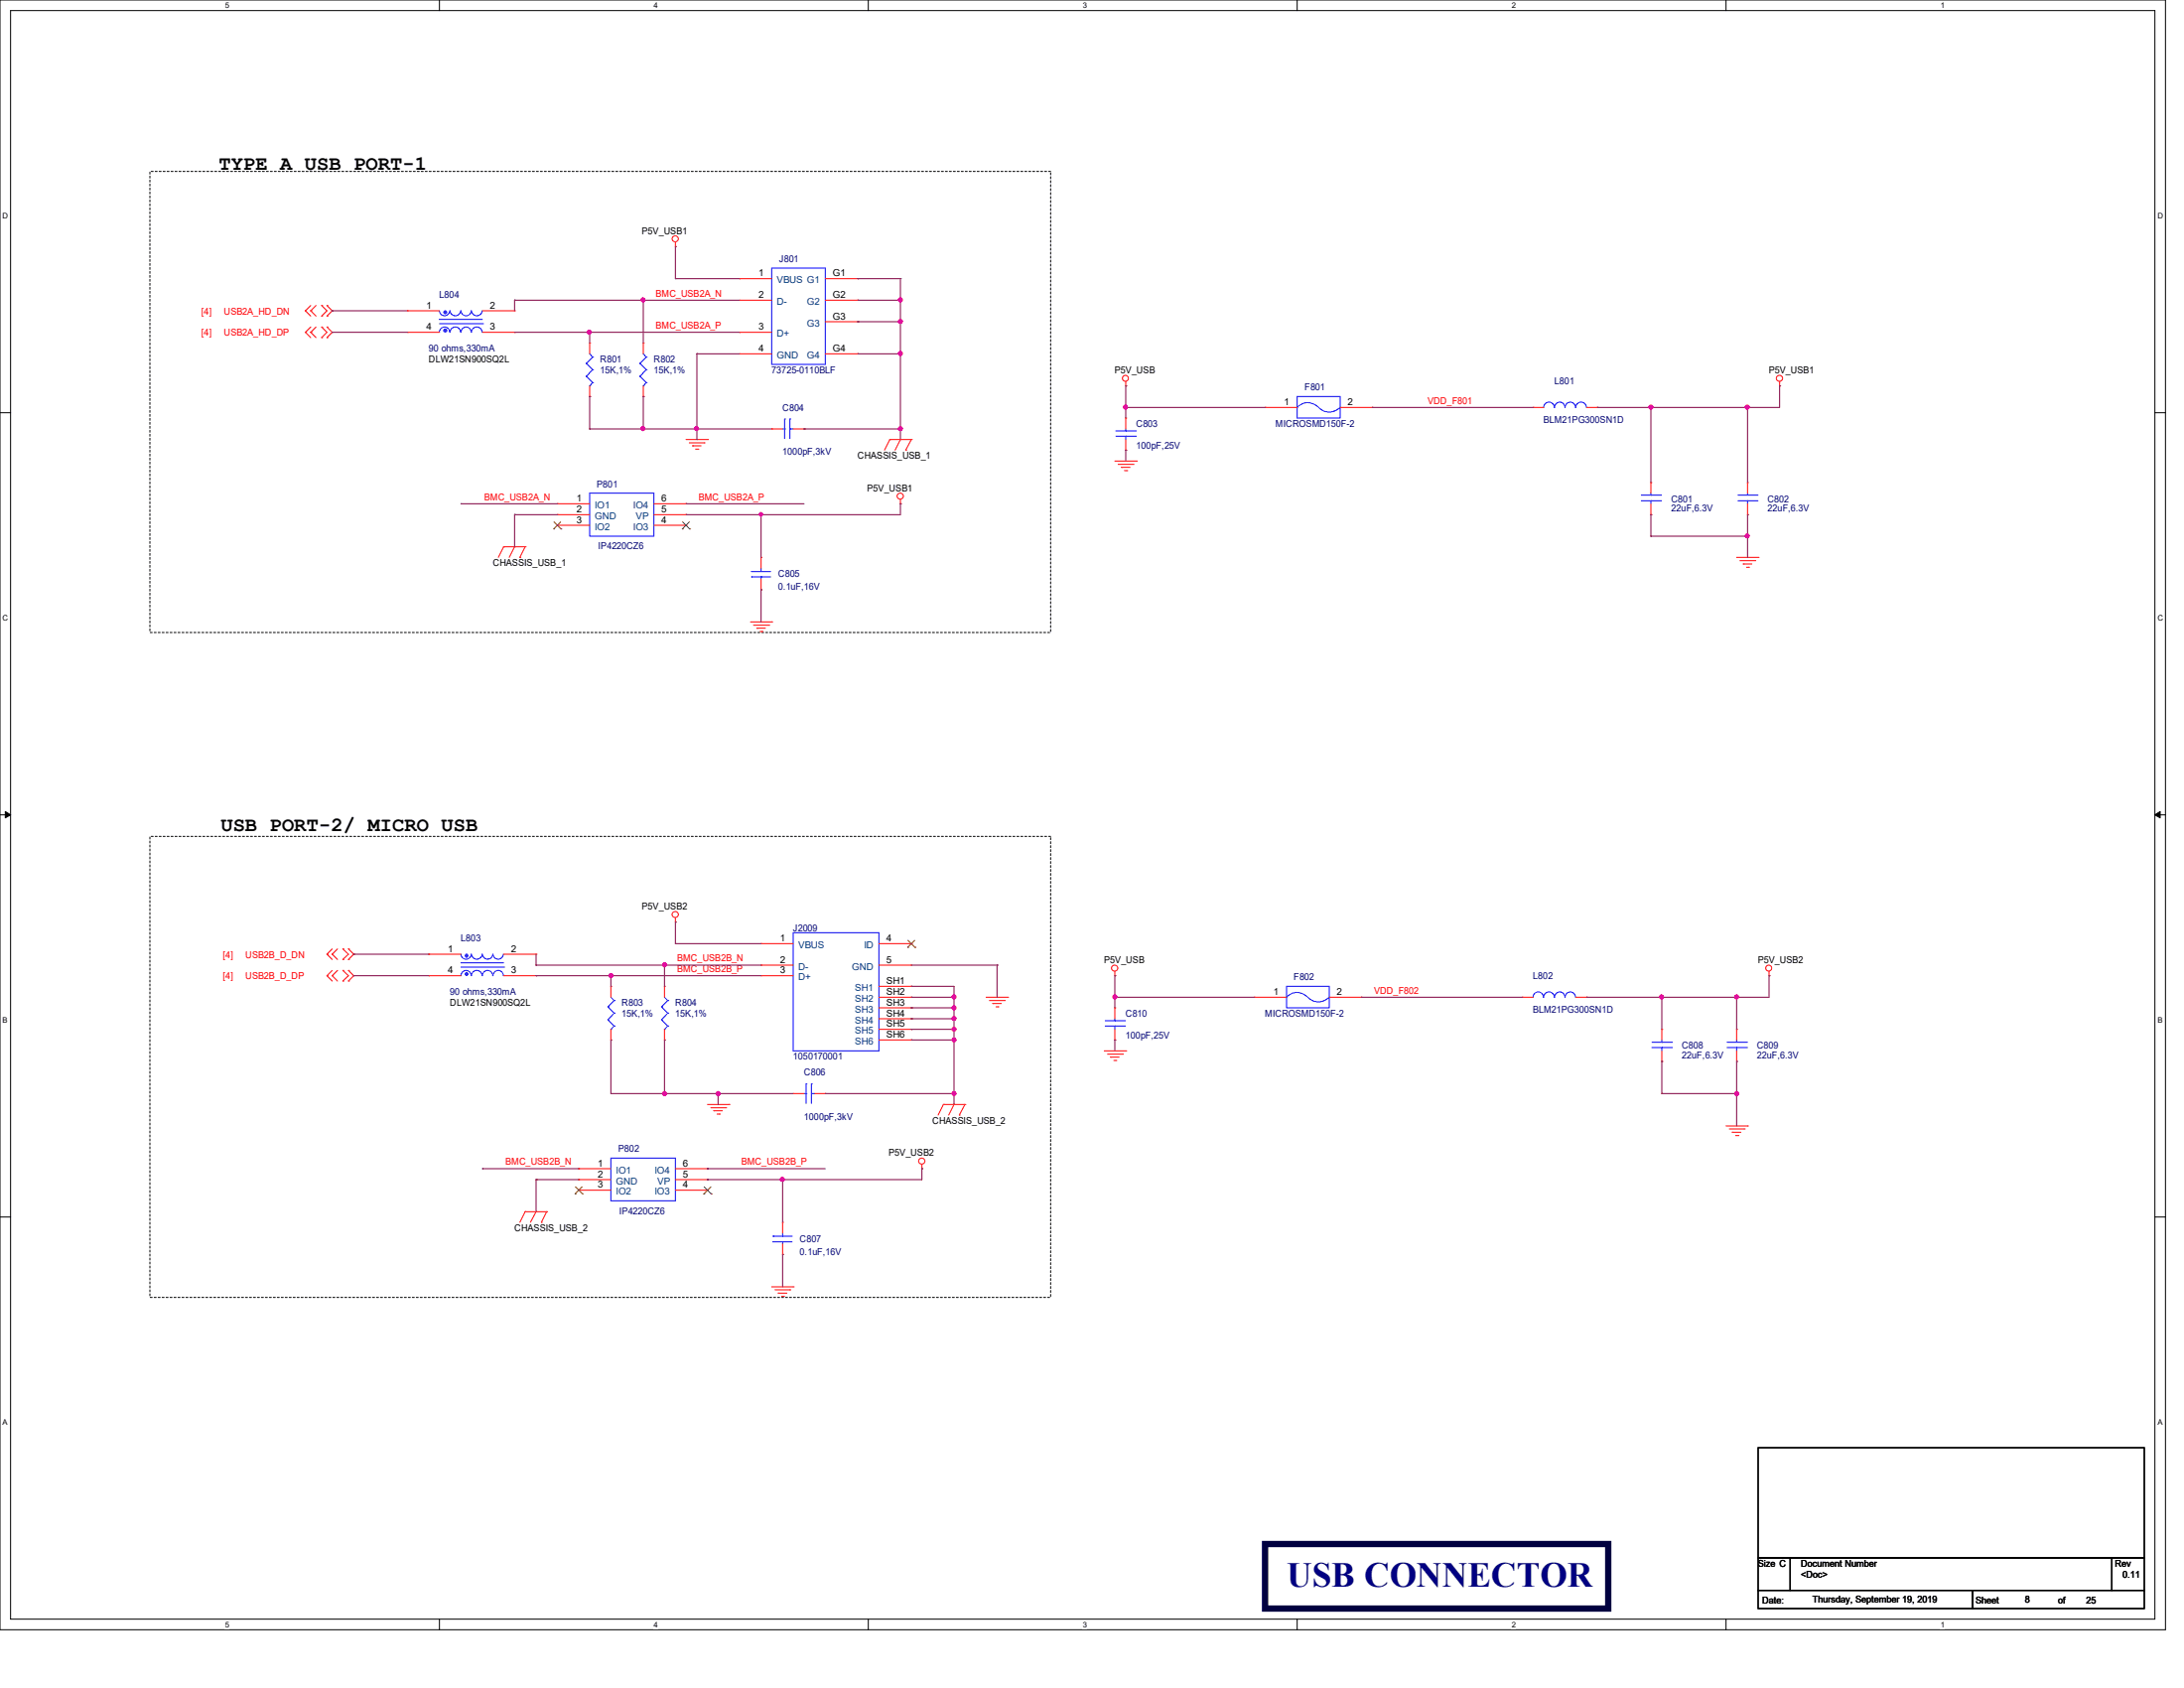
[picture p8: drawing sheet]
<svg xmlns="http://www.w3.org/2000/svg" width="279mm" height="216mm" viewBox="0 0 279 216" stroke-linecap="round" stroke-linejoin="round" font-family="sans-serif">
<path d="M0 0h277v208.4h-277zM1.4 1.4h274.3v205.7h-274.3z" fill="none" stroke="#000" stroke-width=".13"/>
<g fill="#fff">
<path d="M28.8 .1h.5v1.1h-.5z"/>
<path d="M28.8 207.2h.5v1.1h-.5z"/>
</g>
<path d="M56.2 0v1.4M56.2 207.1v1.3" fill="none" stroke="#000" stroke-width=".13"/>
<g fill="#fff">
<path d="M83.7 .1h.5v1.1h-.5z"/>
<path d="M83.7 207.2h.5v1.1h-.5z"/>
</g>
<path d="M111.1 0v1.4M111.1 207.1v1.3" fill="none" stroke="#000" stroke-width=".13"/>
<g fill="#fff">
<path d="M138.5 .1h.6v1.1h-.6z"/>
<path d="M138.5 207.2h.6v1.1h-.6z"/>
</g>
<path d="M165.9 0v1.4M165.9 207.1v1.3" fill="none" stroke="#000" stroke-width=".13"/>
<g fill="#fff">
<path d="M193.4 .1h.5v1.1h-.5z"/>
<path d="M193.4 207.2h.5v1.1h-.5z"/>
</g>
<path d="M220.8 0v1.4M220.8 207.1v1.3" fill="none" stroke="#000" stroke-width=".13"/>
<g fill="#fff">
<path d="M248.2 .1h.6v1.1h-.6z"/>
<path d="M248.2 207.2h.6v1.1h-.6z"/>
<path d="M.3 27.1h.8v1.1h-.8z"/>
<path d="M276 27.1h.7v1.1h-.7z"/>
<path d="M.3 78.5h.8v1.1h-.8z"/>
<path d="M276 78.5h.7v1.1h-.7z"/>
</g>
<path d="M0 52.8h1.4M275.7 52.8h1.3" fill="none" stroke="#000" stroke-width=".13"/>
<g fill="#fff">
<path d="M.3 129.9h.7v1.1h-.7z"/>
<path d="M276 129.9h.6v1.1h-.6z"/>
</g>
<path d="M0 104.2h1.4M275.7 104.2h1.3" fill="none" stroke="#000" stroke-width=".13"/>
<path d="M.7 103.8l.7 .4-.7 .4zM275.7 104.2l.7-.4v.8z" fill="#000" stroke="#000" stroke-width=".13"/>
<g fill="#fff">
<path d="M.3 181.4h.7v1.1h-.7z"/>
<path d="M276 181.4h.6v1.1h-.6z"/>
</g>
<path d="M0 155.7h1.4M275.7 155.7h1.3M224.9 185.2h49.4v14.1h-49.4zM224.9 199.3h4.1v4.1h-4.1zM229 199.3h41.2v4.1h-41.2zM270.2 199.3h4.1v4.1h-4.1zM224.9 203.4h27.4v2.3h-27.4zM252.3 203.4h22v2.3h-22z" fill="none" stroke="#000" stroke-width=".13"/>
<path d="M19.2 21.9h115.2v59h-115.2zM19.2 107h115.2v58.9h-115.2z" fill="none" stroke="#000" stroke-width=".13" stroke-dasharray=".3 .3"/>
<path d="M161.8 197.5h43.9v8.2h-43.9z" fill="none" stroke="#000040" stroke-width=".8"/>
<g fill="none" stroke="#f00" stroke-width=".13">
<path d="M39.1 39.8h.1M39.1 39.8l.7 .6M39.8 39.8h.1M39.8 39.8l.6 .6M39.8 39.1l-.7 .7M40.4 39.1l-.6 .7M41.1 39.1h.1M41.1 39.1l.7 .7-.7 .6M41.8 39.1h.1M41.8 39.1l.7 .7-.7 .6M52.1 39.8h.1M52.1 39.8h4.1"/>
<path d="M61.7 39.8h4.1M65.8 39.8h.1M86.4 31.5h.1M86.4 31v.5M94.6 35.6h.1M94.6 38.4h.1M94.6 35.6h4.1M94.6 38.4h4.1M105.6 35.6h4.1M105.6 38.4h4.1M109.7 35.6h.1M109.7 38.4h.1"/>
<path d="M39.1 42.5h.1M39.1 42.5l.7 .7M39.8 42.5h.1M39.8 42.5l.6 .7M39.8 41.8l-.7 .7M40.4 41.8l-.6 .7M41.1 43.2h.1M41.1 41.8h.1M41.1 40.4h.1M41.1 41.8l.7 .7-.7 .7M41.8 41.8h.1M41.8 43.2h.1"/>
<path d="M41.8 40.4h.1M41.8 41.8l.7 .7-.7 .7M52.1 42.5h.1M52.1 42.5h4.1M61.7 42.5h4.1M65.8 42.5h.1M75.4 43.9h.1M75.4 50.7h.1M75.4 43.9v1.4M75.4 49.4v1.3M82.3 43.9h.1M82.3 50.7h.1"/>
<path d="M82.3 43.9v1.4M82.3 49.4v1.3M87.8 56.2h2.7M88.2 56.6h1.9M88.6 57h.1M88.6 57h1.1M89 57.4h.3M89.3 57.4h.1M90.1 56.6h.1M90.5 56.2h.1M94.6 45.3h.1M94.6 42.5h.1"/>
<path d="M94.6 45.3h4.1M94.6 42.5h4.1M98.7 54.9h.1M98.7 54.9h1.4M101.5 54.9h1.4M102.9 54.9h.1M105.6 45.3h4.1M105.6 41.1h4.1M109.7 41.1h.1M109.7 45.3h.1M113.8 56.2h.1M113.8 56.2h2.8"/>
<path d="M113.8 56.2l-.6 1.4M115.2 56.2h.1M115.2 56.2l-.7 1.4M115.9 57.6h.1M116.6 56.2h.1M116.6 56.2l-.7 1.4M142.6 59h2.8M143 59.4h1.9M143.5 59.8h.1M143.5 59.8h1.1M144 49.4h.1M144 53.5h.1"/>
<path d="M144 57.6h.1M144 48.8v.6M144 53.5v1.4M144 56.2v1.4M144.9 59.4h.1M145.4 59h.1M161.8 52.1h.1M161.8 52.1h4.1M171.4 52.1h4.2M175.6 52.1h.1M196.1 52.1h.1M196.1 52.1h1.4"/>
<path d="M203 52.1h1.3M204.3 52.1h.1M227.7 49.4h.1M227.7 48.8v.6M64.4 69.9h.1M64.4 69.9l-.6 1.4M64.4 69.9h2.8M65.8 69.9h.1M65.8 69.9l-.6 1.4M66.5 71.3h.1M67.2 69.9h.1M67.2 69.9l-.7 1.4"/>
<path d="M71.3 64.4h.1M71.3 65.8h.1M71.3 67.2h.1M71.3 64.4h4.1M71.3 65.8h4.1M71.3 67.2h4.1M83.7 64.4h4.1M83.7 65.8h4.1M83.7 67.2h4.1M87.8 67.2h.1M87.8 65.8h.1M87.8 64.4h.1"/>
<path d="M96 79.5h2.7M96.4 80h1.9M97.4 75.4h.1M97.4 71.3h.1M97.4 71.3v1.4M97.4 74v1.4M98.3 80h.1M98.7 79.5h.1M115.2 64.4h.1M115.2 63.9v.5M143.8 60.2h.3M144.1 60.2h.1"/>
<path d="M211.2 61.7h.1M211.2 65.8h.1M211.2 61.7v1.4M211.2 64.4v1.4M222.2 71.3h2.7M222.6 71.7h1.9M223 72.1h.1M223 72.1h1.1M223.4 72.6h.3M223.6 61.7h.1M223.6 65.8h.1M223.6 61.7v1.4"/>
<path d="M223.6 64.4v1.4M223.7 72.6h.1M224.5 71.7h.1M224.9 71.3h.1M96.8 80.3h.1M96.8 80.3h1.1M97.2 80.8h.3M97.5 80.8h.1M86.4 117.9h.1M86.4 117.4v.5M41.8 124.8h.1M41.8 122h.1"/>
<path d="M41.8 124.8l.7 .7M41.8 122l.7 .7M42.5 124.8h.1M42.5 122h.1M42.5 122l.7 .7M42.5 124.8l.7 .7M42.5 124.1l-.7 .7M42.5 121.4l-.7 .6M43.2 124.1l-.7 .7M43.2 121.4l-.7 .6M43.9 125.5h.1M43.9 124.1h.1"/>
<path d="M43.9 122.7h.1M43.9 121.4h.1M43.9 124.1l.7 .7-.7 .7M43.9 121.4l.7 .6-.7 .7M44.6 124.1h.1M44.6 125.5h.1M44.6 121.4h.1M44.6 122.7h.1M44.6 124.1l.7 .7-.7 .7M44.6 121.4l.7 .6-.7 .7M54.9 122h.1M54.9 124.8h.1"/>
<path d="M54.9 124.8h4.1M54.9 122h4.1M64.4 124.8h4.2M64.4 122h4.2M68.6 124.8h.1M68.6 122h.1M78.1 126.2h.1M78.1 133h.1M78.1 126.2v1.4M78.1 131.7v1.3M85 126.2h.1M85 133h.1"/>
<path d="M85 126.2v1.4M85 131.7v1.3M97.4 120.7h.1M97.4 123.4h.1M97.4 124.8h.1M97.4 120.7h4.1M97.4 123.4h4.1M97.4 124.8h4.1M101.5 139.9h.1M101.5 139.9h1.4M104.2 139.9h1.4M105.6 139.9h.1"/>
<path d="M112.4 127.6h4.2M112.4 120.7h4.2M112.4 123.4h4.2M112.4 126.2h4.2M112.4 128.9h4.2M112.4 130.3h4.2M112.4 131.7h4.2M112.4 133h4.2M116.6 120.7h.1M116.6 123.4h.1M116.6 127.6h.1M116.6 126.2h.1"/>
<path d="M116.6 128.9h.1M116.6 130.3h.1M116.6 131.7h.1M116.6 133h.1M126.2 127.6h2.7M126.6 128h1.9M127 128.4h.1M127 128.4h1.1M127.4 128.8h.3M127.7 128.8h.1M128.5 128h.1M128.9 127.6h.1"/>
<path d="M141.3 134.4h2.7M141.7 134.8h1.9M142.1 135.2h.1M142.1 135.2h1.1M142.5 135.6h.2M142.6 124.8h.1M142.6 128.9h.1M142.6 133h.1M142.6 124.2v.6M142.6 128.9v1.4M142.6 131.7v1.3M142.7 135.6h.1"/>
<path d="M143.6 134.8h.1M144 134.4h.1M160.4 127.6h.1M160.4 127.6h4.2M170.1 127.6h4.1M174.2 127.6h.1M194.7 127.6h.1M194.7 127.6h1.4M201.6 127.6h1.4M203 127.6h.1M212.6 131.7h.1M212.6 135.8h.1"/>
<path d="M212.6 131.7v1.3M212.6 134.4v1.4M222.2 131.7h.1M222.2 135.8h.1M222.2 131.7v1.3M222.2 134.4v1.4M226.3 124.8h.1M226.3 124.2v.6M67.2 155h.1M67.2 155l-.7 1.3M67.2 155h2.7M68.6 155h.1"/>
<path d="M68.6 155l-.7 1.3M69.3 156.3h.1M69.9 155h.1M69.9 155l-.6 1.3M74 149.5h.1M74 150.9h.1M74 152.2h.1M74 149.5h4.1M74 150.9h4.1M74 152.2h4.1M86.4 149.5h4.1M86.4 150.9h4.1"/>
<path d="M86.4 152.2h4.1M90.5 152.2h.1M90.5 150.9h.1M90.5 149.5h.1M90.5 141.3h2.8M90.9 141.7h1.9M91.3 142.1h.1M91.3 142.1h1.1M91.7 142.5h.3M92 142.5h.1M92.8 141.7h.1M93.3 141.3h.1"/>
<path d="M100.1 156.3h.1M100.1 156.3v1.4M100.1 159.1v1.3M117.9 149.5h.1M117.9 148.9v.6M120.7 141.3h.1M120.7 141.3h2.7M120.7 141.3l-.7 1.3M122 141.3h.1M122 141.3l-.6 1.3M122.7 142.6h.1M123.4 141.3h.1"/>
<path d="M123.4 141.3l-.7 1.3M220.8 144h2.8M221.2 144.4h1.9M221.6 144.8h.1M221.6 144.8h1.1M222 145.2h.3M222.3 145.2h.1M223.1 144.4h.1M223.6 144h.1M98.7 164.6h2.8M99.1 165h1.9M99.6 165.4h.1"/>
<path d="M99.6 165.4h1.1M100 165.8h.2M100.1 160.4h.1M100.2 165.8h.1M101 165h.1M101.5 164.6h.1"/>
<circle cx="86.4" cy="30.5" r=".39"/>
<circle cx="144" cy="48.4" r=".38"/>
<circle cx="227.7" cy="48.4" r=".39"/>
<circle cx="115.2" cy="63.5" r=".39"/>
<circle cx="86.4" cy="117" r=".39"/>
<circle cx="142.6" cy="123.8" r=".39"/>
<circle cx="226.3" cy="123.8" r=".38"/>
<circle cx="117.9" cy="148.5" r=".39"/>
</g>
<g fill="none" stroke="#00f" stroke-width=".13">
<path d="M56.2 39.8a.66 .66 0 0 0 .7 .6 .66 .66 0 0 0 .6-.6M57.6 39.8a.68 .68 0 0 0 .7 .6 .68 .68 0 0 0 .6-.6M59 39.8a.66 .66 0 0 0 .6 .6 .66 .66 0 0 0 .7-.6M60.3 39.8a.68 .68 0 0 0 .7 .6 .68 .68 0 0 0 .7-.6M98.7 34.3h6.9v12.3h-6.9zM56.2 40.9h.1M56.2 41.4h5.5M56.2 40.9h5.5M56.2 42.5a.66 .66 0 0 1 .7-.7 .66 .66 0 0 1 .6 .7M58.9 42.5a.68 .68 0 0 0-.6-.7 .68 .68 0 0 0-.7 .7M59 42.5a.66 .66 0 0 1 .6-.7 .66 .66 0 0 1 .7 .7M60.3 42.5a.68 .68 0 0 1 .7-.7 .68 .68 0 0 1 .7 .7"/>
<path d="M61.7 41.4h.1M75 46.5h.1M75 48.1h.1M75 46.5l.8 .8M75 48.1l.8 .8M75.4 49.4h.1M75.4 45.3l.4 .4M75.8 45.7h.1M75.8 47.3h.1M75.8 48.9h.1M75.8 45.7l-.8 .8M75.8 47.3l-.8 .8"/>
<path d="M75.8 48.9l-.4 .5M81.9 46.5h.1M81.9 48.1h.1M81.9 46.5l.8 .8M81.9 48.1l.8 .8M82.3 49.4h.1M82.3 45.3l.4 .4M82.7 45.7h.1M82.7 47.3h.1M82.7 48.9h.1M82.7 45.7l-.8 .8M82.7 47.3l-.8 .8"/>
<path d="M82.7 48.9l-.4 .5M100.1 54.9h.3M100.4 54.9h.1M100.4 53.6h.1M100.4 53.6v2.5M101 53.6h.1M101 54.9h.1M101 54.9h.5M101 53.6v2.5M142.7 55.8h2.5M142.7 55.1h2.5M144 55.1h.1"/>
<path d="M144 55.8h.1M144 54.9v.2M144 55.8v.4M145.2 55.8h.1M145.2 55.1h.1M165.9 50.7h5.5v2.8h-5.5zM165.9 52.1a1.89 1.89 0 0 1 2.8 0 1.93 1.93 0 0 0 2.8 0M197.5 52.1a.68 .68 0 0 1 .7-.7 .68 .68 0 0 1 .6 .7M198.9 52.1a.66 .66 0 0 1 .6-.7 .66 .66 0 0 1 .7 .7M200.2 52.1a.66 .66 0 0 1 .7-.7 .66 .66 0 0 1 .6 .7M201.6 52.1a.68 .68 0 0 1 .7-.7 .68 .68 0 0 1 .6 .7M75.4 63.1h8.3v5.5h-8.3z"/>
<path d="M96.1 73.1h.1M96.1 73.8h.1M96.1 73.1h2.5M96.1 73.8h2.5M97.4 73.8h.1M97.4 73.1h.1M97.4 72.7v.4M97.4 73.8v.2M210 64.1h2.4M210 63.3h2.4M211.2 63.3h.1M211.2 64.1h.1"/>
<path d="M211.2 63.1v.2M211.2 64.1v.3M212.4 64.1h.1M212.4 63.3h.1M222.3 64.1h2.5M222.3 63.3h2.5M223.6 63.3h.1M223.6 64.1h.1M223.6 63.1v.2M223.6 64.1v.3M224.8 64.1h.1M224.8 63.3h.1"/>
<path d="M101.5 119.3h10.9v15.1h-10.9zM59 122a.66 .66 0 0 0 .6 .7 .66 .66 0 0 0 .7-.7M59 123.1h.1M59 123.7h5.4M59 123.1h5.4M60.3 124.8a.66 .66 0 0 0-.7-.7 .66 .66 0 0 0-.6 .7M60.3 122a.68 .68 0 0 0 .7 .7 .68 .68 0 0 0 .7-.7M61.7 124.8a.68 .68 0 0 0-.7-.7 .68 .68 0 0 0-.7 .7M61.7 122a.66 .66 0 0 0 .7 .7 .66 .66 0 0 0 .6-.7M63 124.8a.66 .66 0 0 0-.6-.7 .66 .66 0 0 0-.7 .7M63.1 122a.66 .66 0 0 0 .6 .7 .66 .66 0 0 0 .7-.7M64.4 124.8a.66 .66 0 0 0-.7-.7 .66 .66 0 0 0-.6 .7"/>
<path d="M64.4 123.7h.1M77.8 128.8h.1M77.8 130.4h.1M77.8 128.8l.8 .8M77.8 130.4l.8 .8M78.1 131.7h.1M78.1 127.6l.5 .4M78.6 128h.1M78.6 129.6h.1M78.6 131.2h.1M78.6 128l-.8 .8M78.6 129.6l-.8 .8"/>
<path d="M78.6 131.2l-.5 .5M84.6 128.8h.1M84.6 130.4h.1M84.6 128.8l.8 .8M84.6 130.4l.8 .8M85 131.7h.1M85 127.6l.4 .4M85.4 128h.1M85.4 129.6h.1M85.4 131.2h.1M85.4 128l-.8 .8M85.4 129.6l-.8 .8"/>
<path d="M85.4 131.2l-.4 .5M102.9 139.9h.2M103.1 139.9h.1M103.1 138.6h.1M103.1 138.6v2.5M103.8 138.6h.1M103.8 139.9h.1M103.8 139.9h.4M103.8 138.6v2.5M141.4 131.2h2.4M141.4 130.6h2.4M142.6 130.6h.1"/>
<path d="M142.6 131.2h.1M142.6 130.3v.3M142.6 131.2v.5M143.8 131.2h.1M143.8 130.6h.1M164.6 127.6a1.84 1.84 0 0 1 2.7 0 1.92 1.92 0 0 0 2.8 0M164.6 126.2h5.5v2.7h-5.5zM196.1 127.6a.66 .66 0 0 1 .7-.7 .66 .66 0 0 1 .6 .7M197.5 127.6a.68 .68 0 0 1 .7-.7 .68 .68 0 0 1 .6 .7M198.9 127.6a.66 .66 0 0 1 .6-.7 .66 .66 0 0 1 .7 .7M200.2 127.6a.66 .66 0 0 1 .7-.7 .66 .66 0 0 1 .6 .7M211.3 134h2.5"/>
<path d="M211.3 133.3h2.5M212.6 133.3h.1M212.6 134h.1M212.6 133v.3M212.6 134v.4M213.8 134h.1M213.8 133.3h.1M220.9 134h2.5M220.9 133.3h2.5M222.2 133.3h.1M222.2 134h.1M222.2 133v.3"/>
<path d="M222.2 134v.4M223.4 134h.1M223.4 133.3h.1M78.1 148.1h8.3v5.5h-8.3zM98.9 158.1h.1M98.9 158.8h.1M98.9 158.1h2.4M98.9 158.8h2.4M100.1 158.8h.1M100.1 158.1h.1M100.1 157.7v.4M100.1 158.8v.3"/>
</g>
<g fill="none" stroke="#804000" stroke-width=".13">
<path d="M70.8 67.6h.1M70.9 66.8l.9 .8M71.7 66.8l-.9 .8M71.8 67.6h.1M87.3 67.6h.1M87.3 66.8l.9 .8M88.2 66.8l-.9 .8M88.2 67.6h.1M116.1 121.2h.1M116.2 120.3l.9 .9M117 120.3l-.9 .9M117.1 121.2h.1"/>
<path d="M73.6 152.7h.1M73.6 151.8l.9 .9M74.5 151.8l-.9 .9M74.5 152.7h.1M90 152.7h.1M90.1 151.8l.9 .9M90.9 151.8l-.9 .9M91 152.7h.1"/>
</g>
<g fill="#00f" stroke="#00f" stroke-width=".13">
<circle cx="57" cy="39.9" r=".19"/>
<circle cx="57" cy="42.3" r=".19"/>
<circle cx="59.7" cy="122.2" r=".18"/>
<circle cx="59.7" cy="124.6" r=".18"/>
</g>
<g fill="none" stroke="#800040" stroke-width=".13">
<path d="M42.5 39.8h.1M42.5 39.8h9.6M65.8 38.4h.1M65.8 38.4v1.4M65.8 38.4h28.8M82.3 38.4h.1M82.3 38.4v5.5M86.4 31.5h.1M86.4 35.6h.1M86.4 35.6h8.2M86.4 31.5v4.1M109.7 38.4h.1"/>
<path d="M109.7 35.6h.1M109.7 38.4h5.5M109.7 35.6h5.5M115.2 38.4h.1M115.2 35.6h.1M115.2 35.6v20.6M42.5 42.5h.1M42.5 42.5h9.6M65.8 42.5h.1M65.8 42.5h28.8M75.4 42.5h.1M75.4 54.9h.1"/>
<path d="M75.4 50.7h.1M75.4 54.9h23.3M75.4 42.5v1.4M75.4 50.7v4.2M82.3 50.7h.1M82.3 54.9h.1M82.3 50.7v4.2M89.2 54.9h.1M89.2 45.3h.1M89.2 56.2h.1M89.2 45.3v10.9M89.2 45.3h5.4"/>
<path d="M102.9 54.9h.1M102.9 54.9h12.3M109.7 45.3h.1M109.7 41.1h.1M109.7 45.3h5.5M109.7 41.1h5.5M115.2 54.9h.1M115.2 45.3h.1M115.2 41.1h.1M144 49.4h.1M144 52.1h.1M144 57.6h.1"/>
<path d="M144 49.4v4.1M144 57.6v1.4M144 52.1h17.8M175.6 52.1h.1M175.6 52.1h20.5M204.3 52.1h.1M211.2 52.1h.1M211.2 52.1v9.6M223.6 52.1h.1M223.6 52.1v9.6M227.7 49.4h.1M227.7 49.4v2.7h-23.4"/>
<path d="M59 64.4h.1M59 64.4h12.3M65.8 65.8h.1M65.8 65.8h5.5M65.8 65.8v4.1M87.8 64.4h.1M87.8 65.8h.1M87.8 64.4h15.1M97.4 65.8h.1M97.4 75.4h.1M97.4 65.8v5.5M97.4 75.4v4.1"/>
<path d="M115.2 64.4h.1M115.2 64.4v1.4h-27.4M211.2 65.8h.1M211.2 68.6h.1M211.2 65.8v2.8M211.2 68.6h12.4M223.6 65.8h.1M223.6 68.6h.1M223.6 65.8v5.5M86.4 117.9h.1M86.4 117.9v2.8M45.3 124.8h.1"/>
<path d="M45.3 122h.1M45.3 124.8h9.6M45.3 122h9.6M68.6 124.8h.1M68.6 123.4h.1M68.6 122v1.4M68.6 124.8h28.8M68.6 123.4h28.8M78.1 124.8h.1M78.1 139.9h.1M78.1 133h.1M78.1 139.9h23.4"/>
<path d="M78.1 124.8v1.4M78.1 133v6.9M85 123.4h.1M85 133h.1M85 139.9h.1M85 123.4v2.8M85 133v6.9M86.4 120.7h.1M86.4 120.7h11M91.9 139.9h.1M91.9 139.9v1.4M105.6 139.9h16.4"/>
<path d="M116.6 126.2h.1M116.6 130.3h.1M116.6 127.6h.1M116.6 128.9h.1M116.6 131.7h.1M116.6 133h.1M116.6 127.6h5.4M116.6 123.4h11M116.6 126.2h5.4v15.1M116.6 130.3h5.4M116.6 128.9h5.4M116.6 131.7h5.4"/>
<path d="M116.6 133h5.4M122 127.6h.1M122 131.7h.1M122 139.9h.1M122 128.9h.1M122 130.3h.1M122 133h.1M127.6 123.4h.1M127.6 123.4v4.2M142.6 124.8h.1M142.6 127.6h.1M142.6 133h.1"/>
<path d="M142.6 124.8v4.1M142.6 133v1.4M142.6 127.6h17.8M174.2 127.6h.1M174.2 127.6h20.5M203 127.6h.1M212.6 127.6h.1M212.6 135.8h.1M212.6 139.9h.1M212.6 127.6v4.1M212.6 135.8v4.1M212.6 139.9h9.6"/>
<path d="M222.2 127.6h.1M222.2 135.8h.1M222.2 139.9h.1M222.2 127.6v4.1M222.2 135.8v8.2M226.3 124.8h.1M226.3 124.8v2.8h-23.3M61.7 149.5h.1M61.7 149.5h12.3M68.6 150.9h.1M68.6 150.9h5.4M68.6 150.9v4.1"/>
<path d="M90.5 149.5h.1M90.5 150.9h.1M90.5 149.5h15.1M100.1 150.9h.1M100.1 150.9v5.4M117.9 149.5h.1M117.9 149.5v1.4h-27.4M100.1 160.4h.1M100.1 160.4v4.2"/>
</g>
<g fill="#f0f" stroke="#f0f" stroke-width=".13">
<circle cx="97.3" cy="65.8" r=".23"/>
<circle cx="100.1" cy="150.8" r=".25"/>
<circle cx="211.2" cy="52.1" r=".25"/>
<circle cx="223.5" cy="52.1" r=".25"/>
<circle cx="223.5" cy="68.5" r=".25"/>
<circle cx="144" cy="52.1" r=".25"/>
<circle cx="142.6" cy="127.5" r=".25"/>
<circle cx="212.6" cy="127.5" r=".25"/>
<circle cx="222.2" cy="127.5" r=".25"/>
<circle cx="222.2" cy="139.9" r=".25"/>
<circle cx="82.3" cy="38.4" r=".25"/>
<circle cx="75.4" cy="42.5" r=".25"/>
<circle cx="89.1" cy="54.8" r=".25"/>
<circle cx="115.2" cy="41.1" r=".25"/>
<circle cx="115.2" cy="38.4" r=".25"/>
<circle cx="82.3" cy="54.8" r=".25"/>
<circle cx="115.2" cy="54.8" r=".25"/>
<circle cx="115.2" cy="45.2" r=".25"/>
<circle cx="78.1" cy="124.8" r=".25"/>
<circle cx="91.9" cy="139.9" r=".25"/>
<circle cx="85" cy="139.9" r=".25"/>
<circle cx="85" cy="123.4" r=".25"/>
<circle cx="122" cy="130.3" r=".25"/>
<circle cx="122" cy="131.6" r=".25"/>
<circle cx="122" cy="127.5" r=".25"/>
<circle cx="122" cy="128.9" r=".25"/>
<circle cx="122" cy="133" r=".25"/>
<circle cx="122" cy="139.9" r=".25"/>
</g>
<text font-size="4.5" fill="#000080" x="164.6" y="203">USB CONNECTOR</text>
<g font-size="2.6">
<text x="28" y="21.7">TYPE A USB PORT-1</text>
<text x="28.2" y="106.3">USB PORT-2/ MICRO USB</text>
</g>
<g font-size="1.2">
<text x="82.1" y="29.9">P5V_USB1</text>
<text x="97.1" y="35.3">1</text>
<text x="106.5" y="35.3">G1</text>
<text x="54.6" y="39.5">1</text>
<text x="62.7" y="39.5">2</text>
<text x="97.1" y="38.1">2</text>
<text x="106.5" y="38.1">G2</text>
<text x="106.5" y="40.9">G3</text>
<text x="54.6" y="42.2">4</text>
<text x="54.9" y="46.4">DLW21SN900SQ2L</text>
<text x="62.7" y="42.2">3</text>
<text x="97.1" y="45">4</text>
<text x="97.1" y="42.2">3</text>
<text x="106.5" y="45">G4</text>
<text x="142.6" y="47.8">P5V_USB</text>
<text x="226.3" y="47.8">P5V_USB1</text>
<text x="164.3" y="51.8">1</text>
<text x="172.4" y="51.8">2</text>
<text x="109.7" y="58.7">CHASSIS_USB_1</text>
<text x="73.8" y="64.1">1</text>
<text x="73.8" y="65.5">2</text>
<text x="84.6" y="65.5">5</text>
<text x="84.6" y="64.1">6</text>
<text x="111" y="62.9">P5V_USB1</text>
<text x="73.8" y="66.9">3</text>
<text x="84.6" y="66.9">4</text>
<text x="63.1" y="72.4">CHASSIS_USB_1</text>
<text x="82.1" y="116.3">P5V_USB2</text>
<text x="57.3" y="121.7">1</text>
<text x="57.3" y="124.5">4</text>
<text x="65.4" y="124.5">3</text>
<text x="65.4" y="121.7">2</text>
<text x="99.8" y="120.4">1</text>
<text x="99.8" y="123.1">2</text>
<text x="99.8" y="124.5">3</text>
<text x="113.4" y="120.4">4</text>
<text x="113.4" y="123.1">5</text>
<text x="113.4" y="125.9">SH1</text>
<text x="141.3" y="123.2">P5V_USB</text>
<text x="224.9" y="123.2">P5V_USB2</text>
<text x="57.6" y="128.7">DLW21SN900SQ2L</text>
<text x="113.4" y="127.3">SH2</text>
<text x="113.4" y="128.6">SH3</text>
<text x="113.4" y="130">SH4</text>
<text x="113.4" y="131.4">SH5</text>
<text x="162.9" y="127.3">1</text>
<text x="171" y="127.3">2</text>
<text x="113.4" y="132.7">SH6</text>
<text x="119.3" y="143.8">CHASSIS_USB_2</text>
<text x="76.5" y="149.2">1</text>
<text x="87.4" y="149.2">6</text>
<text x="113.7" y="147.9">P5V_USB2</text>
<text x="76.5" y="150.6">2</text>
<text x="76.5" y="151.9">3</text>
<text x="87.4" y="151.9">4</text>
<text x="87.4" y="150.6">5</text>
<text x="65.8" y="157.5">CHASSIS_USB_2</text>
<text x="224.9" y="200.4">Size C</text>
<text x="230.4" y="200.4">Document Number</text>
<text x="230.4" y="201.8">&lt;Doc&gt;</text>
<text x="270.6" y="200.4">Rev</text>
<text x="271.6" y="201.8">0.11</text>
<text x="225.5" y="205.1">Date:</text>
<text x="231.9" y="204.9">Thursday, September 19, 2019</text>
<text x="252.8" y="205.1">Sheet</text>
<text x="259.1" y="204.9">8</text>
<text x="263.3" y="205.1">of</text>
<text x="266.9" y="205.1">25</text>
</g>
<g font-size="1.2" fill="#000080">
<text x="99.7" y="33.5">J801</text>
<text x="56.2" y="38.1">L804</text>
<text x="54.9" y="45">90 ohms,330mA</text>
<text x="76.8" y="46.4">R801</text>
<text x="76.8" y="47.8">15K,1%</text>
<text x="83.6" y="46.4">R802</text>
<text x="83.6" y="47.8">15K,1%</text>
<text x="98.7" y="47.8">73725-0110BLF</text>
<text x="100.1" y="52.6">C804</text>
<text x="166.9" y="50">F801</text>
<text x="198.9" y="49.1">L801</text>
<text x="100.1" y="58.2">1000pF,3kV</text>
<text x="145.4" y="54.6">C803</text>
<text x="145.4" y="57.4">100pF,25V</text>
<text x="163.2" y="54.6">MICROSMD150F-2</text>
<text x="197.5" y="54.1">BLM21PG300SN1D</text>
<text x="76.4" y="62.3">P801</text>
<text x="213.8" y="64.2">C801</text>
<text x="213.8" y="65.4">22uF,6.3V</text>
<text x="226.1" y="64.2">C802</text>
<text x="226.1" y="65.4">22uF,6.3V</text>
<text x="76.5" y="70.3">IP4220CZ6</text>
<text x="99.6" y="73.8">C805</text>
<text x="99.6" y="75.5">0.1uF,16V</text>
<text x="101.5" y="119.1">J2009</text>
<text x="59" y="120.4">L803</text>
<text x="165.5" y="125.4">F802</text>
<text x="196.1" y="125.3">L802</text>
<text x="57.6" y="127.3">90 ohms,330mA</text>
<text x="79.5" y="128.7">R803</text>
<text x="79.5" y="130">15K,1%</text>
<text x="86.4" y="128.7">R804</text>
<text x="86.4" y="130">15K,1%</text>
<text x="144" y="130">C810</text>
<text x="161.8" y="130">MICROSMD150F-2</text>
<text x="196.1" y="129.5">BLM21PG300SN1D</text>
<text x="101.5" y="135.5">1050170001</text>
<text x="102.9" y="137.6">C806</text>
<text x="144" y="132.8">100pF,25V</text>
<text x="215.2" y="134.2">C808</text>
<text x="215.2" y="135.4">22uF,6.3V</text>
<text x="224.8" y="134.2">C809</text>
<text x="224.8" y="135.4">22uF,6.3V</text>
<text x="102.9" y="143.2">1000pF,3kV</text>
<text x="79.1" y="147.3">P802</text>
<text x="79.2" y="155.3">IP4220CZ6</text>
<text x="102.3" y="158.9">C807</text>
<text x="102.3" y="160.5">0.1uF,16V</text>
</g>
<g font-size="1.2" fill="#f00">
<text x="25.8" y="40.2">[4]</text>
<text x="28.7" y="40.2">USB2A_HD_DN</text>
<text x="83.9" y="37.9">BMC_USB2A_N</text>
<text x="25.8" y="43">[4]</text>
<text x="28.7" y="43">USB2A_HD_DP</text>
<text x="83.9" y="42">BMC_USB2A_P</text>
<text x="182.7" y="51.6">VDD_F801</text>
<text x="62" y="64">BMC_USB2A_N</text>
<text x="89.4" y="64">BMC_USB2A_P</text>
<text x="28.5" y="125.3">[4]</text>
<text x="28.5" y="122.5">[4]</text>
<text x="31.4" y="125.3">USB2B_D_DP</text>
<text x="31.4" y="122.5">USB2B_D_DN</text>
<text x="86.7" y="124.3">BMC_USB2B_P</text>
<text x="86.7" y="123">BMC_USB2B_N</text>
<text x="175.8" y="127.1">VDD_F802</text>
<text x="64.7" y="149">BMC_USB2B_N</text>
<text x="94.9" y="149">BMC_USB2B_P</text>
</g>
<g font-size="1.2" fill="#004080">
<text x="99.4" y="36.2">VBUS G1</text>
<text x="99.4" y="39">D-</text>
<text x="103.2" y="39">G2</text>
<text x="103.2" y="41.7">G3</text>
<text x="99.4" y="45.8">GND</text>
<text x="99.4" y="43.1">D+</text>
<text x="103.2" y="45.8">G4</text>
<text x="76.1" y="65">IO1</text>
<text x="81" y="65">IO4</text>
<text x="76.1" y="66.4">GND</text>
<text x="76.1" y="67.8">IO2</text>
<text x="81" y="67.8">IO3</text>
<text x="81.4" y="66.4">VP</text>
<text x="102.1" y="121.3">VBUS</text>
<text x="102.1" y="124">D-</text>
<text x="102.1" y="125.4">D+</text>
<text x="109" y="124">GND</text>
<text x="110.6" y="121.3">ID</text>
<text x="109.4" y="128.1">SH2</text>
<text x="109.4" y="126.7">SH1</text>
<text x="109.4" y="129.5">SH3</text>
<text x="109.4" y="130.9">SH4</text>
<text x="109.4" y="132.2">SH5</text>
<text x="109.4" y="133.6">SH6</text>
<text x="78.8" y="150.1">IO1</text>
<text x="78.8" y="151.5">GND</text>
<text x="78.8" y="152.8">IO2</text>
<text x="83.8" y="152.8">IO3</text>
<text x="83.8" y="150.1">IO4</text>
<text x="84.1" y="151.5">VP</text>
</g>
<g font-size="1">
<text x="28.8" y="1">5</text>
<text x="83.7" y="1">4</text>
<text x="138.5" y="1">3</text>
<text x="193.4" y="1">2</text>
<text x="248.2" y="1">1</text>
<text x=".3" y="27.9">D</text>
<text x="276" y="27.9">D</text>
<text x=".3" y="79.4">C</text>
<text x="276" y="79.4">C</text>
<text x=".3" y="130.8">B</text>
<text x="276" y="130.8">B</text>
<text x=".3" y="182.2">A</text>
<text x="276" y="182.2">A</text>
<text x="28.8" y="208.1">5</text>
<text x="83.7" y="208.1">4</text>
<text x="138.5" y="208.1">3</text>
<text x="193.4" y="208.1">2</text>
<text x="248.2" y="208.1">1</text>
</g>
</svg>
